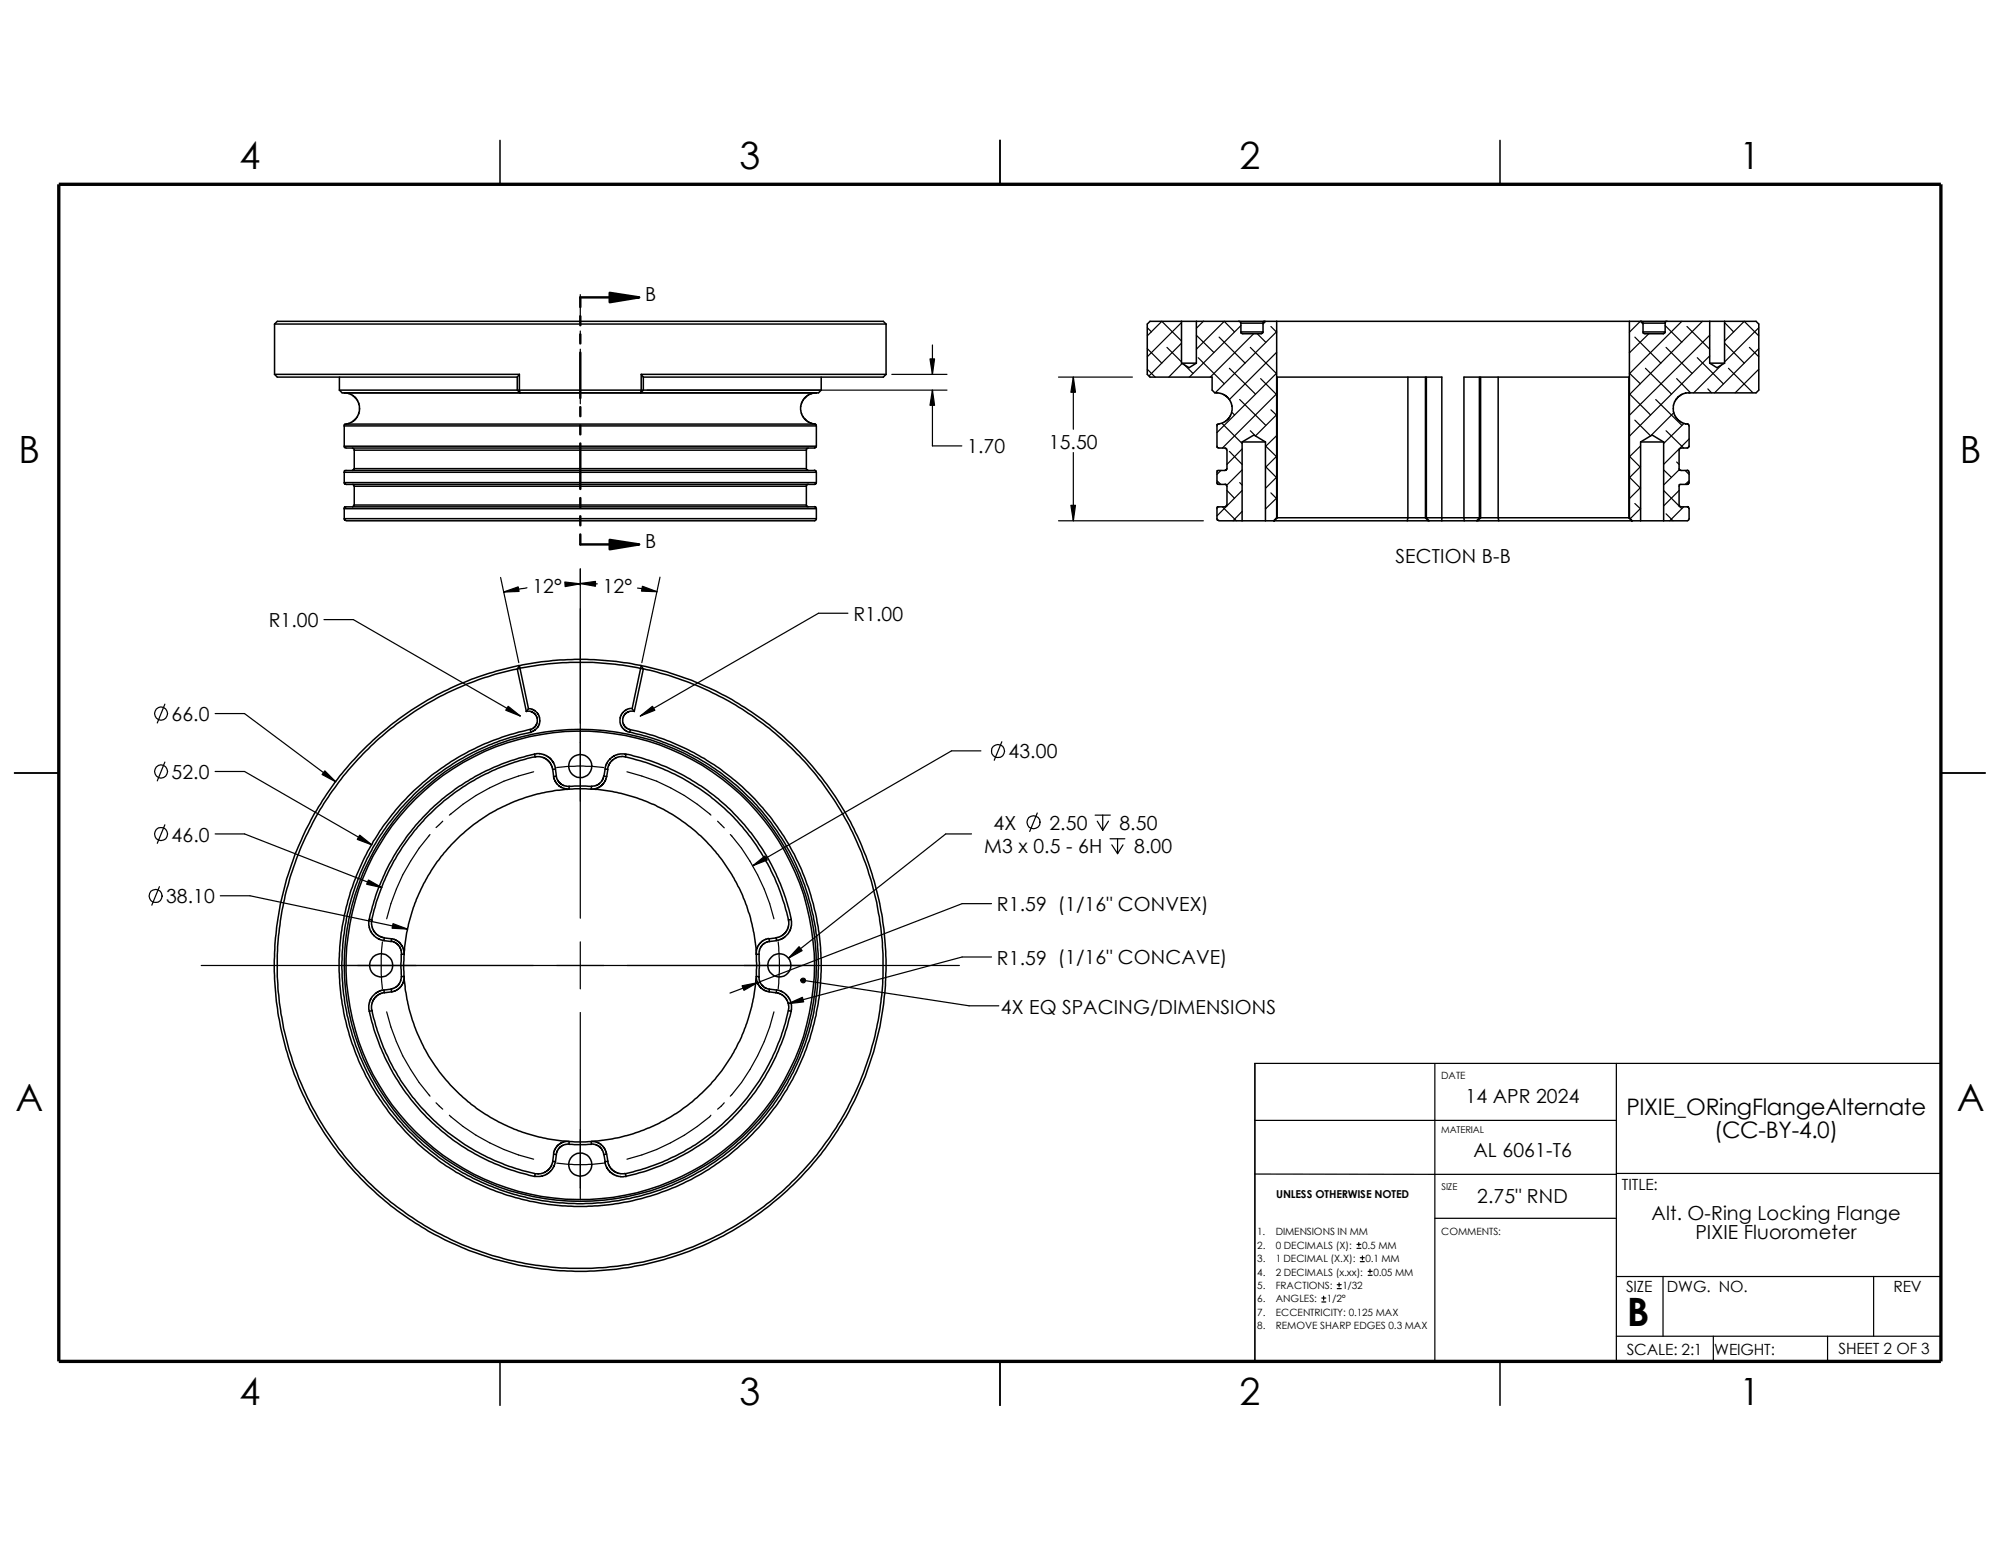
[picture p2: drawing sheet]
<svg xmlns="http://www.w3.org/2000/svg" width="279mm" height="216mm" viewBox="0 0 279 216" stroke-linecap="round" stroke-linejoin="round" font-family="sans-serif">
<g fill="none" stroke="#000" stroke-width=".17">
<path d="M81.1 41.1v3.9M81.1 46.2v1.3M81.1 48.8v7.6M90.4 54.5h41.9M124.6 52.3h7.7M129.9 50.1h.7l-.3 2.2zM130.3 54.5l.3 2.1h-.7zM130.3 54.5v7.8h4.1M130.3 48.2v4.1M147.9 52.7h10.3M149.9 52.7l.3 2.1h-.6zM149.9 52.7v7.2"/>
<path d="M160.3 46.9l2-2 2.8 2.7M160.3 51.6l1.1 1.1M160.3 48.7l2 2M160.3 45.8l.6 .6M163 48.5l2.1 2M165.1 45l-4.8 4.8M165.1 47.9l-4.6 4.6M165.1 50.8l-1.8 1.9M165.5 51l1.2 1.2M167.1 46.8l2.5 2.4M167.4 50l3.6 3.6M168.2 44.9l-1.1 .9"/>
<path d="M170.3 47.1l3.6 3.6M170.7 59.1l2.8 2.8M171.7 51.4l3.7 3.6M172.1 57.6l.4 .4M172.5 46.4l-1.5-1.5-3.9 3.9M173.2 55.8l3.6 3.6M173.4 45.5l-7.2 7.2M174.7 48.5l3.6 3.7M175.1 46.6l-6 6.1M175.6 46.6l1.2 1.2M176.1 52.9l2.3 2.2M176.8 44.9l-.4 .4"/>
<path d="M177.5 57.2l.9 .8M177.5 45.6l.9 .8M178.4 46.3l-8.6 8.6M178.4 49.2l-6.6 6.6M178.4 52.1l-8.4 8.3M178.4 55l-7.6 7.6M178.4 57.9l-3 3-.7-.7M227.6 55l3 3M227.6 52.1l1.6 1.5M227.6 49.2h.1M228.4 47.1l3.6 3.6M229.5 45.3l-.3-.4-1.6 1.5"/>
<path d="M229.9 51.4l3.6 3.6M230.3 46.6l-2.7 2.7M231.3 55.8l3.6 3.6M232.6 45.5l2.3 2.3M232.7 48.5l3.7 3.7M233.8 57.6l-3.2 3.3-2.2-2.2M234.2 52.9l2 2M234.9 44.9l-7.3 7.3M235.2 59.1l-2.8 2.8M235.7 45.6l3.1 3.2M237.1 50l3.6 3.6M237.8 44.9l-10.2 10.2"/>
<path d="M238.6 54.3l.5 .6M238.8 46.8l-11.2 11.2M238.8 49.7l-11.2 11.2M240.5 51l-3.9 3.9M240.9 47.9l2.8 2.8M240.9 45l1.3 1.4M241.5 51.4l3.4 3.5M244.4 48.5l1.3 1.3M245.7 46.9l-2-2-2.8 2.7M245.7 45.8l-4.8 4.7M245.7 48.7l-6.2 6.2M245.7 51.6l-3.3 3.3"/>
<path d="M81.1 79.4v48.8M147.9 72.7h20.2M149.6 70.6h.6l-.3 2.1zM149.9 63.2v9.5M170 67.1l.6 .5M170.6 65.7l-.6 .6M170.8 70.8l1.9 1.9M171.4 68.5l1.1 1.1M171.7 63l1.8 1.9M173.2 67.4l.3 .3M173.5 62.7l-2.1 2.2M173.5 65.6l-2.1 2.2"/>
<path d="M173.5 68.5l-3.5 3.6M173.5 71.4l-1.2 1.3M176.8 71h.1M176.8 65.2l1.6 1.5M176.8 62.3l1.5 1.5M177.5 68.8l.9 .8M178.4 60.8l-1.6 1.6M178.4 63.7l-1.6 1.6M178.4 66.6l-1.6 1.6M178.4 69.6l-1.6 1.5M227.6 66.6l1.6 1.6M227.6 63.7l1.6 1.5"/>
<path d="M227.6 60.8l.1 .1M228.4 70.3l.8 .8M229.2 62.3l-1.6 1.5M229.2 65.2l-1.6 1.5M229.2 68.1l-1.6 1.5M229.2 71l-1.4 1.4M232.4 68.5l2.5 2.5M232.4 65.6l1.1 1.1M232.7 71.8l1 .9M232.7 60.2l2.5 2.4M234.2 64.5l.4 .4M234.6 68.5l-2.2 2.2"/>
<path d="M234.6 65.6l-2.2 2.1M235.2 70.8l-1.9 1.9M235.4 65.7l.6 .6M236 61.3l-3.6 3.6M236 67.1l-.6 .5M23 98.3l-1 2.7M30.1 99.7h4.1l12.7 9.5M45.3 86.5h4.1l23.3 13.5M69.9 80.6l2.6 11.9M70.4 82.7l2-.7 .1 .6zM71 98.6l1.7 1.4-2-.8zM73.6 82.1l-3.2 .6"/>
<path d="M78.9 81.3l2.2 .2-2.1 .4zM81.1 81.5l2.1-.3v.7zM81.1 81.5l-1.8 .1M81.1 81.5h2.3M89.1 82.1l2.7 .5M89.5 100l1.6-1.4 .4 .6zM89.7 81.9l2.1 .7-2.2-.1zM92.2 80.6l-2.5 11.9M118.4 85.6h-4.1l-24.8 14.4M23 106.4l-1 2.7M23 115.2l-1 2.6M30.1 107.7h4.1l17.7 10.3"/>
<path d="M30.1 116.5h4.1l19.1 7.5M45.4 107.7l1.5 1.5-1.9-1zM50.2 116.6l1.7 1.4-2-.8zM60.1 116.5a27.3 27.3 0 0 0-6.1 11.8M61.8 114.7l-.9 .9M74.5 107.8a27.3 27.3 0 0 0-11.7 6M77.8 107.2l2.8-.2h2.1l1.6 .2M87.6 107.8a27.5 27.5 0 0 1 11.7 6M100.2 114.7l1 .9M102 116.5a27.6 27.6 0 0 1 6.1 11.8M135.7 116.5h-3.6l-21.9 17.3M137 104.9h-4.1l-27.7 16"/>
<path d="M140 103.6l-1.1 2.6M144.9 113.5l-1.1 2.6M153 113.8h2.1M153.3 114.7l.8 1.3M154.1 113.8v2.2M154.9 114.7l-.8 1.3M155.1 117.1h2M155.3 118l.8 1.2M156.1 117.1v2.1M156.9 118l-.8 1.2M22.3 123.8l-1.1 2.6M28.1 134.8h105.9"/>
<path d="M30.8 125.1h4.1l22 4.7M51.5 122.9l1.8 1.1-2.1-.5zM53.4 131.5v.5a32 32 0 0 0 0 6.1M54.9 129l2 .8-2.1-.2zM81.1 131.5v6.6M103.7 137.7l2.1-.5-1.9 1.1zM105.2 120.9l1.6-1.4 .4 .6zM108.7 131.5l.2 2.5-.2 4.1M111.6 132.2l.5 .6-1.9 1zM112 136.7a.32 .32 0 0 1 .5 .1 .32 .32 0 0 1-.3 .4 .32 .32 0 0 1-.3-.3h.3h-.3zM112.2 136.9l23.2 3.6h4.1M138.5 133.6h-4.1l-24.3 6.6"/>
<path d="M138.5 126.2h-4.1l-32.4 12.5M54 141.3a27.3 27.3 0 0 0 6.1 11.8M60.9 154l.9 .9M62.8 155.7a26.9 26.9 0 0 0 11.7 6.2M81.1 141.4v26.2M99.3 155.7a27 27 0 0 1-11.7 6.2M101.2 154l-1 .9M108.1 141.3a28.1 28.1 0 0 1-6.1 11.8M110.1 140.2l2-.9 .2 .6zM175.3 156.5h50.5M200.4 148.5v41.6M225.8 148.5v41.6"/>
<path d="M271.1 148.5h-95.8v41.6M77.8 162.4l2.4 .2h2.5l1.6-.2M175.3 164h50.5M186.8 180h.6M186.8 179.4h.6M187.1 179.2v.5M189.6 174.3h.5M189.6 173.8h.5M189.8 173.5v.5M190 176.2h.6M190 175.6h.6M190.3 175.4v.5"/>
<path d="M191.1 178.1h.6M191.1 177.5h.6M191.4 177.2v.6M200.4 170.1h25.4M225.8 163.9h45.3M225.8 178.3h45.3M232.3 178.3v8.3M261.7 178.3v8.3M184.7 181.8h.5M184.7 181.3h.5M184.9 181v.6M225.8 186.6h45.3"/>
<path d="M239.4 186.6v3.5M255.3 186.6v3.5"/>
<circle cx="22.5" cy="99.6" r=".91"/>
<circle cx="22.5" cy="116.5" r=".92"/>
<circle cx="22.5" cy="107.7" r=".91"/>
<circle cx="139.4" cy="104.9" r=".91"/>
<circle cx="144.4" cy="114.8" r=".91"/>
<circle cx="21.7" cy="125.1" r=".91"/>
</g>
<g fill="none" stroke="#000" stroke-width=".21">
<path d="M69.8 19.6v6.1M139.7 19.6v6.1M209.5 19.6v6.1M38.4 45.3l.3-.4h84.7l.4 .4M38.4 45.3v7M38.4 52.3l.3 .4h33.6M38.4 45.3h85.4M38.4 52.3h34.2M47.4 54.5l.4 .4h66.5l.4-.4M47.4 52.7v1.8M47.4 54.5h67.3M48.1 54.9h.7l.5 .3 .4 .3 .4 .8 .1 .7-.1 .8-.4 .7-.6 .5-.8 .2"/>
<path d="M48.3 59.2h-.1l-.2 .3M72.6 52.3v2.2v.4l-.3-.4v-1.8M72.6 52.3l-.3 .4M89.6 52.3h34.2M89.6 52.3v2.2l-.1 .4 .4-.4v-1.8M89.6 52.3l.3 .4M113.8 59.2l.2 .1v.2M114 54.9l-.8 .1-.6 .4-.5 .5-.3 .9 .1 .9 .5 .8 .5 .4 .9 .3h-65.5M114 59.5h-65.9v2.8M114 59.5v2.8M114.7 52.7v1.8M123.8 45.3v7"/>
<path d="M123.8 52.3l-.4 .4h-33.5M165.1 44.9v5.8M165.1 50.7l1 .7 1-.7M165.1 50.7h2M167.1 44.9v5.8M170 54.9h.6l.7 .4 .5 .5 .3 .9-.1 1-.3 .7-.5 .5-1.2 .4v3.1l.3 .2h.9l.2 .1v.2v2.5l-.2 .3h-1.1l-.1 .1v1.7l.3 .1h.9M170.1 54.9h-.4l-.4-.4v-1.8h-8.6l-.4-.4v-7l.4-.4h84.6l.4 .4v9.2l-.4 .4h-9.8l-.5 .1-.6 .5-.5 .6-.1 .5v.9l.1 .5 .5 .7 .6 .4 .7 .1M173.1 44.9h.1l.2 .2M173.4 46.4h3M173.4 46.4v.1l.2 .1h2.6l.2-.2M173.4 45.1h3M173.4 45.1v1.3"/>
<path d="M176.4 45.1v1.3M176.7 44.9h-.2l-.1 .2M178.4 44.9v27.4M196.7 52.7v19.6l-.1 .4M199.1 52.7v19.6l.4 .4M199.3 52.7v19.6l.3 .4M206.7 52.7v19.6l-.4 .4M206.8 52.7v19.6l-.3 .4M209.3 52.7v19.6l.1 .4M227.6 44.9v27.4M229.2 44.9h.2l.1 .2M229.5 46.4l.1 .2h.2h2.6l.2-.2"/>
<path d="M229.5 45.1h3.1M229.5 46.4h3.1M229.5 45.1v1.3M232.6 45.1v1.3M232.9 44.9l-.3 .1v.1M235.7 59.2l.2 .1 .1 .2v2.8l-.3 .3h-.9l-.2 .1v2.9l.2 .1h.9M238.8 50.7h2.1M238.8 44.9v5.8M238.8 50.7l1.1 .7 1-.7M240.9 44.9v5.8M48.1 62.3v.1l.2 .2h65.5l.2-.3M48.1 67.4v.2h.2h65.5l.2-.2"/>
<path d="M48.1 72.4l.1 .2 .1 .1M48.1 62.3h65.9M48.1 67.4h65.9M48.1 72.4h65.9M49.2 62.6l.3 .1v.2M49.2 67.6l.2 .1 .1 .2M49.5 65.4l-.3 .3M49.5 70.5l-.3 .3M49.5 62.9h63.1M49.5 65.4h63.1M49.5 67.9h63.1M49.5 70.5h63.1"/>
<path d="M49.5 62.9v2.5M49.5 67.9v2.6M112.6 65.4v.2l.3 .1M112.6 70.5v.2l.3 .1M112.6 62.9v2.5M112.6 67.9v2.6M112.9 62.6l-.3 .1v.2M112.9 67.6l-.3 .1v.2M113.8 65.7l.2 .1v.2M113.8 65.7h-65.6l-.2 .3M113.8 70.7l.2 .2v.1M113.8 70.8h-65.6l-.2 .2"/>
<path d="M114 72.4v.2l-.2 .1h-65.5M114 66h-65.9v1.4M114 71h-65.9v1.4M114 66v1.4M114 71v1.4M170.3 72.7h39.1M171.2 67.6l.2 .1v.2v2.6l-.2 .3h-1.1l-.1 .1v1.7l.3 .1M173.5 61.7l1.7-1 1.6 1M173.5 61.7v11M173.5 61.7h3.3M176.8 61.7v11M178.4 72.3h.1"/>
<path d="M178.4 72.3l-.5 .4M178.4 72.3v-19.6h23v20M178.4 72.3l-.4 .4M178.4 72.3h49.2M209.4 72.7h18.6M227.6 72.3h.1M227.6 72.3v-19.6h-23.1l.1 20M227.6 72.3l.4 .4M229.2 61.7h3.2M229.2 61.7l1.6-1 1.6 1M229.2 61.7v11M232.4 61.7v11"/>
<path d="M235.7 65.7l.2 .1 .1 .2-.1 1.5-.2 .1h-1l-.1 .1v3l.2 .1h.9M235.7 70.7l.2 .2 .1 .1v1.5l-.3 .2h-7.7M72.3 93.4l1.2 6M72.5 92.9a42.7 42.7 0 0 0-31.5 56.8 42.7 42.7 0 0 0 61 22.3 42.7 42.7 0 0 0 12.5-63.8 43.1 43.1 0 0 0-24.9-15.2M72.6 93v.3M72.6 93l-.3 .4M72.6 93.3a43.6 43.6 0 0 1 16.9 0M72.6 93.3l1.2 5.7M72.6 93.3l-.3 .1M73.5 99.3h.5l.5 .2 .3 .3 .3 .5-.1 .7-.4 .6-.5 .3 .1 .4a33.3 33.3 0 0 0-21.6 49.7 33.3 33.3 0 0 0 54.1 4 33.3 33.3 0 0 0-14.1-52.4l-2.3-.8-2.3-.6M73.5 99.4h.1M73.8 99h.5l.4 .2 .6 .7 .1 .7v.5l-.3 .5-.4 .4-.6 .2"/>
<path d="M73.8 99l-.3 .4M88.3 98.9l-.6 .1-.7 .4-.4 .8v.7l.3 .7 .5 .5 .6 .2 .1-.4 .3 .1a33.7 33.7 0 0 1 20.5 51.7 33.7 33.7 0 0 1-55.6 .3 33.7 33.7 0 0 1 20-51.9l.7-.2M88.6 99.4l-.6-.1-.4 .2-.4 .3-.2 .5v.6l.2 .4 .3 .3 .5 .3M89.5 93.3l-1.2 5.7 .3 .4M89.5 93.3l.4 .1M89.6 92.9a42.1 42.1 0 0 0-17 .1M89.6 93l.3 .4M89.6 93l-.1 .3M89.9 93.4a42.3 42.3 0 0 1 28 62.3 42.3 42.3 0 0 1-67.8 8 42.3 42.3 0 0 1 12.8-67.1 38.7 38.7 0 0 1 9.4-3.2M89.9 93.4l-1.3 6M2 107.9h6.2M74.7 105.3a30.2 30.2 0 0 0-23.1 23.1l.4 .1-.1 .2v.7l.5 .9 .5 .4 .8 .2"/>
<path d="M74.7 105.3l.3-.1 .6 .1 1 .4 .7 .8 .3 .9M74.7 105.3l.1 .4M74.8 105.7h.6l.9 .3 .6 .6 .3 .8M74.8 105.7a29.6 29.6 0 0 0-22.9 22.7M77.2 107.4h.4l.1 1M77.2 107.4l.1 1.1 .4-.1M77.3 108.4l.3 .7 .5 .7 .7 .3 .7 .1M77.7 108.4l.2 .7 .4 .4 .5 .2 .7 .1M79.5 109.8h3.1M79.5 110.2h3.1M79.5 110.2h-.2a24.6 24.6 0 0 0-22.8 23.1M79.5 109.8v.4"/>
<path d="M82.6 110.2a24.6 24.6 0 0 1 23.1 23M82.6 109.8v.4M84.3 108.3l-.1 .5-.3 .5-.7 .4-.6 .1M84.5 107.4h.4l-.1 1.1M84.5 107.4l-.1 1 .4 .1M84.8 108.5l-.3 .6-.5 .6-.6 .4-.9 .1M84.9 107.4l.2-.8 .5-.5 .9-.4h.9l.1-.4a30 30 0 0 1 23 23.1M87.3 105.7a29.8 29.8 0 0 1 22.9 22.8l.3-.1 .1 .2v.6l-.3 .8-.7 .9-.6 .3-.5 .1M87.4 105.3h-1l-.9 .4-.7 .9-.3 .8M271.1 107.9h6.2M51.6 128.4v1.1l.4 .9 .8 .7 .8 .3M53.6 138.3h-.5l-.6 .4-.7 .8-.3 .8v.7l.1 .2 .4-.1a29.8 29.8 0 0 0 22.7 22.8"/>
<path d="M53.6 138.3l.1 .3M53.7 138.6l-.7 .2-.8 .7-.3 .9v.7M54.7 131.4l.5 .2 .4 .3 .4 .6 .1 .8h.4M54.7 138.1l-1.1 .2M54.7 138.1v.4M54.7 131.1l.6 .2 .7 .5 .3 .7 .1 .7M54.7 138.5l-1 .1M54.7 131.1v.4l-1.1-.1M54.7 131.1l-1-.1-.1 .4M56 136.4v.5l-.3 .6-.4 .4-.6 .2M56 133.3v2.8l.1 .3h.4l-.1 .5-.2 .6-.4 .5-.7 .4-.4 .1M56.5 133.3a24.7 24.7 0 0 0 23 26.1"/>
<path d="M105.6 133.3l.1 3.1M105.7 136.4v.7l.4 .7 .7 .5 .6 .2M105.7 136.4l-.1 .3a24.7 24.7 0 0 1-23 22.7M105.7 136.4h.3M106 136.4l.1 .6 .3 .6 .4 .3 .6 .2M107.4 131.1h-.4l-.7 .4-.4 .5-.2 .7-.1 .5 .4 .1v3.1M107.5 131.5l-.7 .2-.4 .4-.3 .6-.1 .5M108.4 138.6h.2l.6 .3 .6 .5 .4 .8v.9M108.4 131l-1 .1 .1 .4M108.4 131l.1 .4-1 .1M108.5 138.3l.8 .2 .8 .7 .4 .9v1.1M108.5 138.3l-1-.2-.1 .4"/>
<path d="M108.5 138.3l-.1 .3-1-.1M110.2 128.4v1l-.5 .9-.5 .4-.8 .3M51.6 141.2a30.1 30.1 0 0 0 23.1 23.1l.1-.4h.9l.8-.5 .5-.5 .2-.7M79.5 159.8l-.7 .1-.5 .2-.5 .7-.1 .4M79.5 159.4h3.1M79.5 159.4l-.8 .1-.7 .4-.5 .6-.2 .7M79.5 159.4v.4M82.6 159.4v.4h-3.1M82.6 159.8l.7 .1 .4 .2 .4 .4 .3 .7M82.6 159.4l.7 .1 .6 .3 .6 .6 .2 .8M110.2 141.1a29.9 29.9 0 0 1-22.8 22.8l.1 .4M110.2 141.1l.3 .1"/>
<path d="M110.5 141.2a30.2 30.2 0 0 1-23 23.1M77.2 162.2h.4M77.3 161.2l-.1 1M77.3 161.2h.4M77.6 162.2l-.4 1-.6 .6-.9 .5h-1M77.7 161.2l-.1 1M84.4 161.2l.1 1h.4M84.4 161.2h.4l.1 1M84.5 162.2l.3 .9 .7 .8 .9 .4h1.1M84.9 162.2l.1 .3 .2 .5 .6 .6 .9 .3h.6M69.8 190.1v6.2M139.7 190.1v6.2"/>
<path d="M209.5 190.1v6.2"/>
<circle cx="81.1" cy="107" r="1.61"/>
<circle cx="53.2" cy="134.8" r="1.62"/>
<circle cx="81.1" cy="134.8" r="32.7"/>
<circle cx="81.1" cy="134.8" r="33"/>
<circle cx="108.9" cy="134.8" r="1.62"/>
<circle cx="81.1" cy="162.6" r="1.61"/>
</g>
<path d="M8.2 25.7h262.9v164.4h-262.9z" fill="none" stroke="#000" stroke-width=".47"/>
<g fill="#000">
<path d="M85.2 40.9l4.1 .6-4.1 .7zM129.9 50.1h.7l-.3 2.2zM130.3 54.5l.3 2.1h-.7zM149.9 52.7l.3 2.1h-.6zM85.2 75.4l4.1 .6-4.1 .7zM149.6 70.6h.6l-.3 2.1zM70.4 82.7l2-.7 .1 .6zM71 98.6l1.7 1.4-2-.8zM81.1 81.5l2.1-.3v.7zM78.9 81.3l2.2 .2-2.1 .4zM89.5 100l1.6-1.4 .4 .6zM89.7 81.9l2.1 .7-2.2-.1z"/>
<path d="M45.4 107.7l1.5 1.5-1.9-1zM50.2 116.6l1.7 1.4-2-.8zM51.5 122.9l1.8 1.1-2.1-.5zM54.9 129l2 .8-2.1-.2zM105.2 120.9l1.6-1.4 .4 .6zM103.7 137.7l2.1-.5-1.9 1.1zM111.6 132.2l.5 .6-1.9 1zM110.1 140.2l2-.9 .2 .6z"/>
<path d="M112 136.7a.32 .32 0 0 1 .5 .1 .32 .32 0 0 1-.3 .4 .32 .32 0 0 1-.3-.3h.3h-.3z" fill-rule="evenodd"/>
</g>
<path d="M81.1 44.2v1.2M81.1 46.7v1.3M81.1 49.2v6.4M81.1 56.9v1.2M81.1 59.4v1.3M85.2 40.9l4.1 .6-4.1 .7zM89.3 41.5h-8.2v1.4M81.1 74.6v1.4h8.2M81.1 61.9v6.4M81.1 69.6v1.2M81.1 72.1v1.3M85.2 75.4l4.1 .6-4.1 .7z" fill="none" stroke="#000" stroke-width=".34"/>
<text font-size="5.5" x="227.3" y="185.2">B</text>
<g font-size="5.2">
<text x="33.4" y="23.7">4</text>
<text x="103.3" y="23.7">3</text>
<text x="173.1" y="23.7">2</text>
<text x="243" y="23.7">1</text>
<text x="2.6" y="64.7">B</text>
<text x="273.8" y="64.7">B</text>
<text x="2.2" y="155.2">A</text>
<text x="273.3" y="155.2">A</text>
<text x="33.4" y="196.2">4</text>
<text x="103.3" y="196.2">3</text>
<text x="173.1" y="196.2">2</text>
<text x="243" y="196.2">1</text>
</g>
<g font-size="3.2">
<text x="227.2" y="155.7">PIXIE_ORingFlangeAlternate</text>
<text x="239.5" y="158.9">(CC-BY-4.0)</text>
</g>
<g font-size="2.7">
<text x="90.1" y="42">B</text>
<text x="135.1" y="63.3">1.70</text>
<text x="146.5" y="62.7">15.50</text>
<text x="90.1" y="76.5">B</text>
<text x="74.4" y="82.8">12°</text>
<text x="84.2" y="82.8">12°</text>
<text x="194.9" y="78.7">SECTION B-B</text>
<text x="37.5" y="87.6">R1.00</text>
<text x="119.2" y="86.7">R1.00</text>
<text x="24" y="100.7">66.0</text>
<text x="140.9" y="105.9">43.00</text>
<text x="24" y="108.8">52.0</text>
<text x="24" y="117.5">46.0</text>
<text x="137.5" y="119.2">M3 x 0.5 - 6H</text>
<text x="138.8" y="115.9">4X</text>
<text x="146.6" y="115.9">2.50</text>
<text x="156.4" y="115.9">8.50</text>
<text x="158.5" y="119.2">8.00</text>
<text x="23.2" y="126.2">38.10</text>
<text x="139.3" y="127.3">R1.59 (1/16&quot; CONVEX)</text>
<text x="139.3" y="134.7">R1.59 (1/16&quot; CONCAVE)</text>
<text x="139.8" y="141.6">4X EQ SPACING/DIMENSIONS</text>
<text x="204.7" y="154">14 APR 2024</text>
<text x="205.8" y="161.6">AL 6061-T6</text>
<text x="206.4" y="167.9">2.75&quot; RND</text>
<text x="230.7" y="170.3">Alt. O-Ring Locking Flange</text>
<text x="236.9" y="173">PIXIE Fluorometer</text>
</g>
<g font-size="2.2">
<text x="226.6" y="166.1">TITLE:</text>
<text x="227.2" y="180.4">SIZE</text>
<text x="232.8" y="180.4">DWG. NO.</text>
<text x="264.5" y="180.5">REV</text>
<text x="227.2" y="189.2">SCALE: 2:1</text>
<text x="239.5" y="189.2">WEIGHT:</text>
<text x="256.8" y="189.1">SHEET 2 OF 3</text>
</g>
<text font-size="1.5" x="178.3" y="167.3">UNLESS OTHERWISE NOTED</text>
<g font-size="1.4">
<text x="201.3" y="150.6">DATE</text>
<text x="175.6" y="172.5">1.</text>
<text x="178.2" y="172.5">DIMENSIONS IN MM</text>
<text x="201.3" y="172.4">COMMENTS:</text>
<text x="175.6" y="178.1">4.</text>
<text x="175.6" y="174.4">2.</text>
<text x="175.6" y="176.2">3.</text>
<text x="178.2" y="178.1">2 DECIMALS (x.xx):</text>
<text x="178.2" y="174.4">0 DECIMALS (X):</text>
<text x="178.2" y="176.2">1 DECIMAL (X.X):</text>
<text x="190.3" y="174.4">0.5 MM</text>
<text x="190.8" y="176.2">0.1 MM</text>
<text x="191.9" y="178.1">0.05 MM</text>
<text x="175.6" y="180">5.</text>
<text x="175.6" y="183.8">7.</text>
<text x="175.6" y="181.9">6.</text>
<text x="175.6" y="185.6">8.</text>
<text x="178.2" y="183.8">ECCENTRICITY: 0.125 MAX</text>
<text x="178.2" y="180">FRACTIONS:</text>
<text x="178.2" y="181.9">ANGLES:</text>
<text x="178.2" y="185.6">REMOVE SHARP EDGES 0.3 MAX</text>
<text x="185.4" y="181.9">1/2°</text>
<text x="187.5" y="180">1/32</text>
</g>
<g font-size="1.3">
<text x="201.3" y="158.2">MATERIAL</text>
<text x="201.4" y="166.1">SIZE</text>
</g>
</svg>
